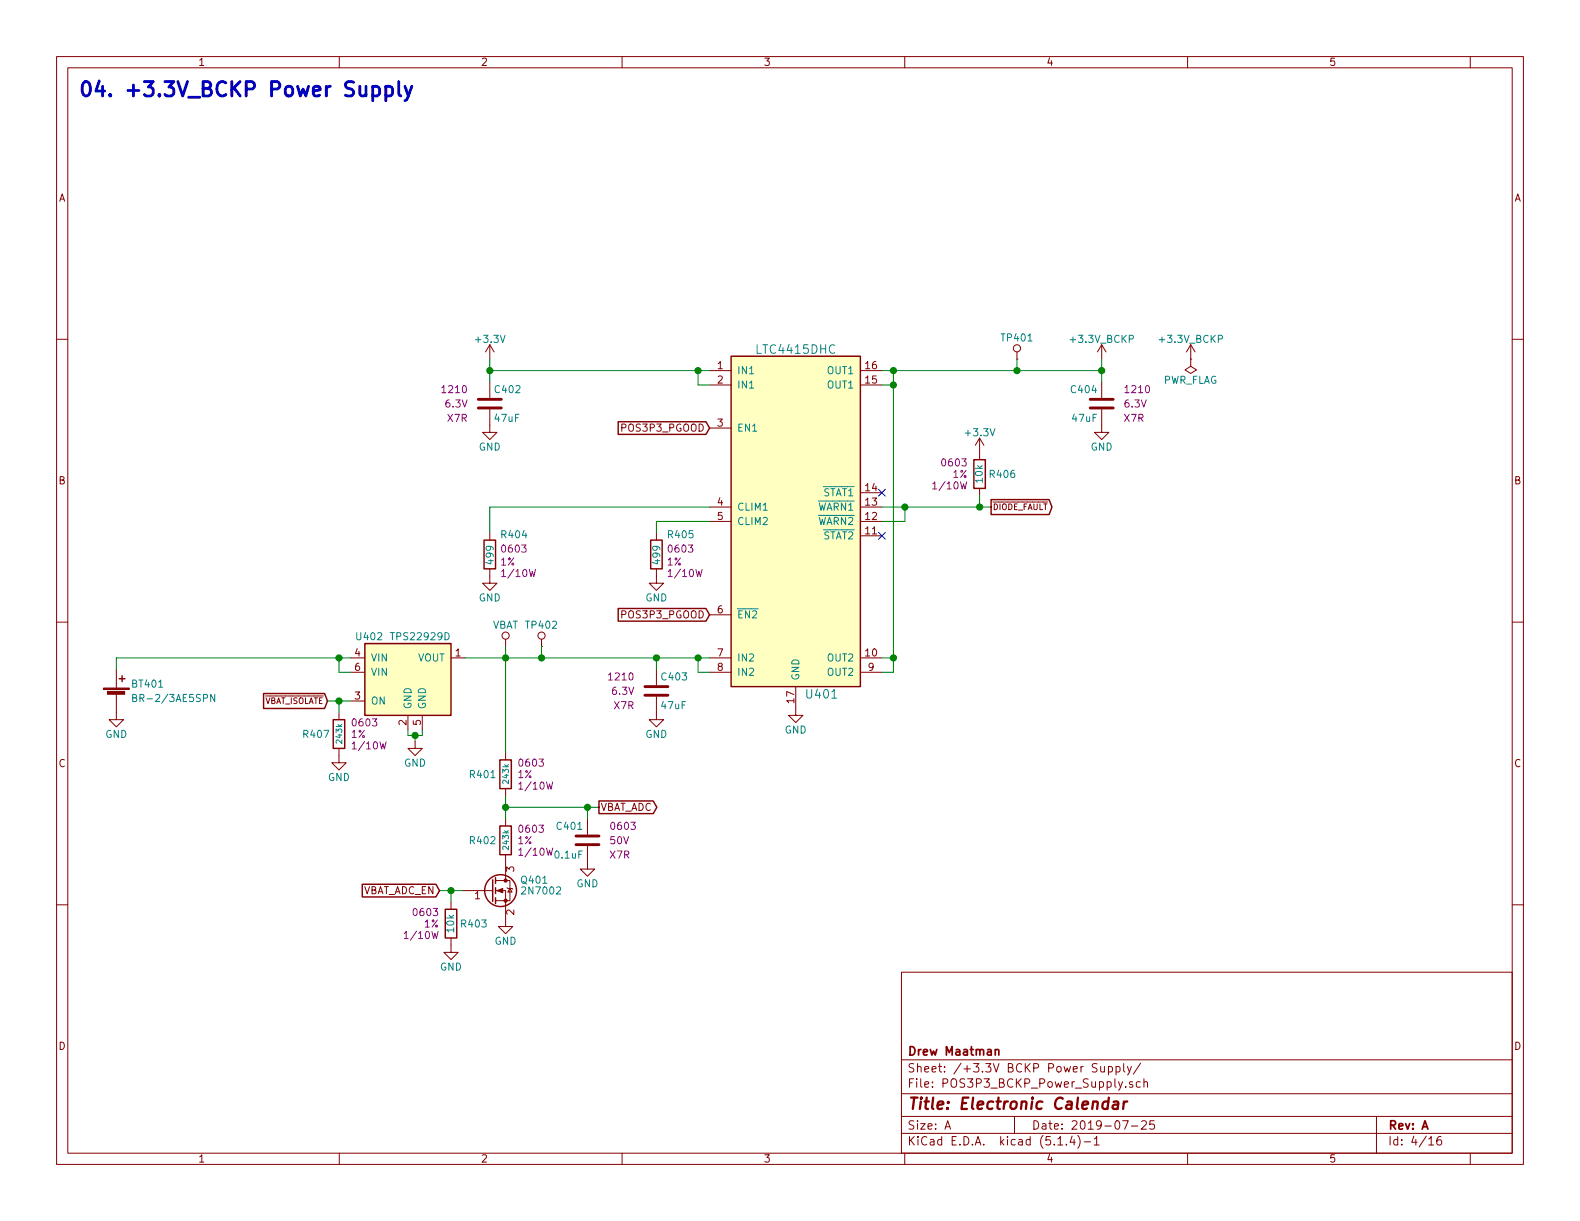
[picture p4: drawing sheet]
<svg xmlns="http://www.w3.org/2000/svg" width="279mm" height="216mm" viewBox="0 0 279 216" stroke-linecap="round" stroke-linejoin="round" font-family="sans-serif">
<g fill="none" stroke="#840000" stroke-width=".18">
<path d="M10 10h259.4v195.9h-259.4zM12 12h255.4v191.9h-255.4zM60 10v2M110 10v2M160 10v2M210 10v2M260 10v2M10 60h2M267.4 60h2M86.6 72.4v4.1h1.3l-1.3 1.2-1.3-1.2h1.3M86.6 61v2.5M86.6 67.6v2.8"/>
<path d="M86.6 61l-.7 1.2M86.6 61l.8 1.2M125.5 65.5h3.8M125.5 68.1h3.8M125.5 75.7h3.8M152.1 65.5h3.9M152.1 68.1h3.9M173.2 77.5l-.7 1.2M173.2 77.5v3.8M173.2 77.5l.8 1.2M179.8 63.5h.1M179.8 62.2v1.3"/>
<path d="M194.8 72.4v4.1h-1.3l1.3 1.2 1.3-1.2h-1.3M194.8 61l-.7 1.2M194.8 61v2.5M194.8 67.6v2.8M194.8 61l.8 1.2M210.6 63.5v1.3l1 .6-1 .6-1.1-.6 1.1-.6M210.6 63.5h.1M210.6 61l-.8 1.2M210.6 61v2.5M210.6 61l.7 1.2M86.6 94.2v1.3M116.1 94.2v1.3"/>
<path d="M125.5 92.2h3.8M125.5 89.7h3.8M152.1 94.7h3.9M152.1 92.2h3.9M152.1 89.7h3.9M152.1 87.1h3.9M173.2 86.4v1.2M10 110h2M20.6 118.4v3.3M62 116.3h2.5M62 118.9h2.5M79.8 116.3h2.5"/>
<path d="M86.6 100.6v2.5h1.3l-1.3 1.3-1.3-1.3h1.3M89.4 113v1.3M95.8 114.3h.1M95.8 113v1.3M116.1 100.6v2.5h1.2l-1.2 1.3-1.3-1.3h1.3M116.1 118.4v2.8M125.5 116.3h3.8M125.5 108.7h3.8M125.5 118.9h3.8M152.1 116.3h3.9M152.1 118.9h3.9M267.4 110h2"/>
<path d="M20.6 122.7v4.6h1.2l-1.2 1.2-1.3-1.2h1.3M59.9 132.3v2.6h1.3l-1.3 1.2-1.2-1.2h1.2M59.9 126v1.3M62 124h2.5M72.1 126.5v2.5M73.4 131.1v1.2h1.3l-1.3 1.3-1.3-1.3h1.3M74.7 126.5v2.5M89.4 133.1v1.3M89.4 139.4v1.3M116.1 123.2v4.1h1.2l-1.2 1.2-1.3-1.2h1.3M140.7 121.4v5.1h1.3l-1.3 1.3-1.3-1.3h1.3M10 160h2"/>
<path d="M79.8 159.5v1.3M81.8 157.5h5.3M87.6 157.5h1.8v6.3h1.3l-1.3 1.3-1.3-1.3h1.3M87.6 155.7h1.8M89.4 155.7h.8v3.6h-2.6M89.4 144.8v1.3M89.4 151.1v4.6M89.7 157l.1 .1h.8l.1 .1M90.2 157.1l.4 .6h-.8zM103.9 149.6v4.1h1.3l-1.3 1.2-1.3-1.2h1.3M103.9 144.8v2.8M267.4 160h2"/>
<path d="M79.8 165.9v2.5h1.2l-1.2 1.3-1.3-1.3h1.3M159.4 171.9h108v32h-108zM159.4 197.4h108M159.4 193.4h108M159.4 187.4h108M167.1 199.7l.5-1.5 .5 1.5M167.2 199.2h.8M179.4 197.4v3M194.6 188.6v.8a.39 .39 0 0 0 .7 0M195.3 188.6v1M196 188.6h.4l.3 .2-.1 .6-.2 .2-.4-.1M196 188.6v1.5"/>
<path d="M197.4 188.6h.4l.3 .2-.2 .7h-.5M197.4 188.6v1.5M198.5 198.2h1l-.6 1.5M198.7 188.1v1.3l.2 .2M199.1 192.1v.2M199.4 188.6l.3 1M200.1 188.6l-.5 1.3-.2 .2M200.1 199.1h1.1M200.3 191.3h-.4l-.2 .2 .1 .2 .5 .1v.4h-.6M201.7 191.3h-.5l-.3 .2 .1 .6 .2 .2 .5-.1M201.7 188l-1.3 1.9M201.9 198.3l.2-.1h.3l.3 .1v.3v.2l-.9 .9h.9"/>
<path d="M202.3 191.4l.2-.1h.3l.1 1M202.3 190.8v1.5M204.1 198.2h-.7l-.1 .7 .2-.1h.5l.2 .2-.1 .5-.2 .2-.6-.2M243.4 197.4v6.5M60 203.9v2M110 203.9v2M159.4 200.4h108M160 203.9v2M187.1 202.5h.8M188.6 202.3v.2M189.6 200.9l-.4 1.1h.9M189.9 201.5v1"/>
<path d="M190.6 200.8a1.71 1.71 0 0 1 0 2.2M191.7 201.9h1.2M193.5 201.4l.4-.4v1.5M193.5 202.5h.9M210 203.9v2M252.7 201.4l.4-.4v1.5M252.7 202.5h.8M254.8 201a.62 .62 0 0 0-.7 .6l.1 .7 .2 .2 .5-.2v-.5l-.1-.2-.4-.1-.3 .3M260 203.9v2"/>
<circle cx="179.8" cy="61.6" r=".63"/>
<circle cx="89.4" cy="112.4" r=".63"/>
<circle cx="95.8" cy="112.4" r=".63"/>
</g>
<path d="M196 194.8a.68 .68 0 0 0-1 .3v.8l.2 .2 .6-.1M196.1 194.1l-.3 2M196.9 194.8h.8l-.1 1.3M197.7 195.2l-.6 .1a.4 .4 0 0 0-.4 .4 .4 .4 0 0 0 .3 .4l.7-.1M198.8 194.8l-.2 1.3M199.3 194.8a.5 .5 0 0 0-.6 .3" fill="none" stroke="#840000" stroke-width=".41"/>
<path d="M176 185.7l.2-.1h.4v1M176 185.6v1" fill="none" stroke="#840000" stroke-width=".3"/>
<g fill="none" stroke="#840000" stroke-width=".25">
<path d="M109.3 74.6h15.5l.7 1.1-.7 1.1h-15.5zM129.3 63h22.8v58.4h-22.8zM85.6 95.5h2v5.1h-2zM115.1 95.5h2v5.1h-2zM172.2 81.3h2v5.1h-2zM175.3 88.3h10.2l.5 1.4-.5 1.3h-10.2zM21.6 119.5v1M64.5 113.8h15.3v12.7h-15.3zM109.3 107.6h15.5l.7 1.1-.7 1.1h-15.5zM21.1 120h1M46.6 122.6h10.8l.5 1.4-.5 1.3h-10.8zM58.9 127.3h2.1v5h-2.1z"/>
<path d="M88.4 134.4h2v5h-2zM64.1 156.4h13l.6 1.1-.6 1.1h-13zM87.1 155.6v3.8M87.6 155.2v1M87.6 157v1M87.6 158.8v1M88.4 146.1h2v5h-2zM105.9 141.6h9.6l.7 1.1-.7 1.2h-9.6zM78.7 160.8h2.1v5.1h-2.1z"/>
<circle cx="88.5" cy="157.5" r="2.82"/>
</g>
<path d="M84.6 72.1h4M84.6 70.6h4M192.8 72.1h4M192.8 70.6h4M114 122.9h4.1M114 121.4h4.1M101.9 149.4h4M101.9 147.8h4" fill="none" stroke="#840000" stroke-width=".51"/>
<g fill="#ffffc2" stroke="#ffffc2" stroke-width=".18">
<path d="M129.3 63h22.8v58.4h-22.8z"/>
<path d="M64.5 113.8h15.3v12.7h-15.3z"/>
</g>
<g fill="#840000" stroke="#840000" stroke-width=".18">
<path d="M18.3 121.7h4.6v.2h-4.6z"/>
<path d="M19 122.3h3v.5h-3z"/>
<path d="M87.9 157.5l1-.4v.8z"/>
<circle cx="89.4" cy="159.3" r=".28"/>
<circle cx="89.4" cy="155.7" r=".28"/>
</g>
<path d="M23.5 123.4l.5-.1 .1-.2v-.2l-.6-.1v1.3h.5l.1-.2 .1-.3-.3-.2M38 122.8v1.3l-.7-1.3v1.3" fill="none" stroke="#008484" stroke-width=".18"/>
<g fill="none" stroke="#008400" stroke-width=".18">
<path d="M86.6 65.5h38.9M86.6 63.5v4.1M123.4 65.5v2.6h2.1M156 65.5h38.8M156 68.1h2M158 65.5v53.4h-2M179.8 63.5v2M194.8 63.5v4.1M125.5 89.7h-38.9v4.5M125.5 92.2h-9.4v2M156 89.7h19.3M160 89.7v2.5h-4"/>
<path d="M173.2 87.6v2.1M59.9 116.3v2.6h2.1M62 116.3h-41.4v2.1M82.3 116.3h43.2M89.4 114.3v18.8M95.8 114.3v2M116.1 116.3v2.1M123.4 116.3v2.6h2.1M156 116.3h2M57.9 124h4.1M59.9 124v2M72.1 129v1h2.6v-1"/>
<path d="M73.4 130v1.1M77.7 157.5h4.1M79.8 157.5v2M89.4 140.7v4.1M89.4 142.7h16.5M103.9 142.7v2.1"/>
</g>
<path d="M65.9 15.4l.7-.1 .5 .4v.8l-.2 .3-.3 .2-.7-.2M68.2 15.4l.7-.1 .3 .1 .2 .3v.8l-.2 .3-.3 .2-.7-.2M68.2 15.3v2.5M70.5 14.4v2.2l.1 .2 .3 .2M71.6 15.3l.6 1.7M72.8 15.3l-.8 2.3-.4 .2" fill="none" stroke="#0000c2" stroke-width=".51"/>
<g fill="#008400" stroke="#008400" stroke-width=".25">
<circle cx="89.4" cy="142.7" r=".51"/>
<circle cx="116.1" cy="116.3" r=".51"/>
<circle cx="123.4" cy="116.3" r=".51"/>
<circle cx="103.9" cy="142.7" r=".51"/>
<circle cx="158" cy="68.1" r=".51"/>
<circle cx="158" cy="116.3" r=".51"/>
<circle cx="95.8" cy="116.3" r=".51"/>
<circle cx="123.4" cy="65.5" r=".51"/>
<circle cx="86.6" cy="65.5" r=".51"/>
<circle cx="59.9" cy="116.3" r=".51"/>
<circle cx="160" cy="89.7" r=".51"/>
<circle cx="79.8" cy="157.5" r=".51"/>
<circle cx="173.2" cy="89.7" r=".51"/>
<circle cx="59.9" cy="124" r=".51"/>
<circle cx="194.8" cy="65.5" r=".51"/>
<circle cx="158" cy="65.5" r=".51"/>
<circle cx="73.4" cy="130" r=".51"/>
<circle cx="89.4" cy="116.3" r=".51"/>
<circle cx="179.8" cy="65.5" r=".51"/>
</g>
<path d="M155.3 94.1l1.3 1.3M155.3 86.5l1.3 1.2M156.6 94.1l-1.3 1.3M156.6 86.5l-1.3 1.2" fill="none" stroke="#000084" stroke-width=".18"/>
<text font-size="3.5" fill="#0000c2" x="13.7" y="17.1">04. +3.3V_BCKP Power Supply</text>
<text font-size="2.8" fill="#840000" x="160.4" y="196.2">Title: Electronic Calendar</text>
<g font-size="2.1" fill="#008484">
<text x="134" y="62.6">LTC4415DHC</text>
<text x="142.7" y="123.5">U401</text>
</g>
<g font-size="2.1" fill="#840000">
<text x="160.4" y="189.6">Sheet: /+3.3V BCKP Power Supply/</text>
<text x="160.4" y="186.6">Drew Maatman</text>
<text x="160.4" y="192.3">File: POS3P3_BCKP_Power_Supply.sch</text>
<text x="160.4" y="202.5">KiCad E.D.A. kicad (5.1.4)-1</text>
<text x="160.4" y="199.7">Size: A</text>
<text x="182.4" y="199.7">Date: 2019-07-25</text>
<text x="245.4" y="199.7">Rev: A</text>
<text x="245.4" y="202.5">Id: 4/16</text>
</g>
<g font-size="1.8" fill="#840000">
<text x="35" y="11.6">1</text>
<text x="85" y="11.6">2</text>
<text x="135" y="11.6">3</text>
<text x="185" y="11.6">4</text>
<text x="235" y="11.6">5</text>
<text x="10.4" y="35.6">A</text>
<text x="267.8" y="35.6">A</text>
<text x="126.9" y="65.3">1</text>
<text x="153.1" y="65.3">16</text>
<text x="126.9" y="67.8">2</text>
<text x="153.1" y="67.8">15</text>
<text x="110.2" y="76.3">POS3P3_PGOOD</text>
<text x="126.9" y="75.4">3</text>
<text x="10.4" y="85.6">B</text>
<text x="126.9" y="89.4">4</text>
<text x="153.1" y="89.4">13</text>
<text x="153.1" y="86.9">14</text>
<text x="267.8" y="85.6">B</text>
<text x="126.9" y="91.9">5</text>
<text x="153.1" y="94.5">11</text>
<text x="153.1" y="91.9">12</text>
<text x="110.2" y="109.3">POS3P3_PGOOD</text>
<text x="126.9" y="108.5">6</text>
<text x="62.8" y="116.1">4</text>
<text x="62.8" y="118.6">6</text>
<text x="80.5" y="116.1">1</text>
<text x="126.9" y="116.1">7</text>
<text x="126.9" y="118.6">8</text>
<text x="153.1" y="116.1">10</text>
<text x="153.6" y="118.6">9</text>
<text x="62.8" y="123.7">3</text>
<text x="140.5" y="124.3" transform="rotate(-90 140.5 124.3)">17</text>
<text x="71.9" y="128.2" transform="rotate(-90 71.9 128.2)">2</text>
<text x="74.4" y="128.2" transform="rotate(-90 74.4 128.2)">5</text>
<text x="10.4" y="135.6">C</text>
<text x="267.8" y="135.6">C</text>
<text x="106.2" y="143.4">VBAT_ADC</text>
<text x="90.9" y="154.2" transform="rotate(-90 90.9 154.2)">3</text>
<text x="63.9" y="158.1">VBAT_ADC_EN</text>
<text x="84" y="159">1</text>
<text x="90.9" y="161.8" transform="rotate(-90 90.9 161.8)">2</text>
<text x="10.4" y="185.6">D</text>
<text x="267.8" y="185.6">D</text>
<text x="35" y="205.5">1</text>
<text x="85" y="205.5">2</text>
<text x="135" y="205.5">3</text>
<text x="185" y="205.5">4</text>
<text x="235" y="205.5">5</text>
</g>
<g font-size="1.8" fill="#008484">
<text x="84.3" y="60.6">+3.3V</text>
<text x="177.2" y="60.4">TP401</text>
<text x="189.5" y="60.6">+3.3V_BCKP</text>
<text x="205.2" y="60.6">+3.3V_BCKP</text>
<text x="87.7" y="69.5">C402</text>
<text x="130.3" y="66.2">IN1</text>
<text x="130.3" y="68.7">IN1</text>
<text x="146.4" y="68.7">OUT1</text>
<text x="146.4" y="66.2">OUT1</text>
<text x="189.5" y="69.5">C404</text>
<text x="205.6" y="67.9">PWR_FLAG</text>
<text x="87.6" y="74.6">47uF</text>
<text x="130.3" y="76.3">EN1</text>
<text x="170.9" y="77.1">+3.3V</text>
<text x="189.7" y="74.6">47uF</text>
<text x="84.7" y="79.7">GND</text>
<text x="192.9" y="79.7">GND</text>
<text x="145.5" y="87.8">STAT1</text>
<text x="173.8" y="85.3" transform="rotate(-90 173.8 85.3)">10k</text>
<text x="175.2" y="84.5">R406</text>
<text x="88.8" y="95.2">R404</text>
<text x="118.3" y="95.2">R405</text>
<text x="130.3" y="90.3">CLIM1</text>
<text x="130.3" y="92.8">CLIM2</text>
<text x="144.7" y="92.8">WARN2</text>
<text x="144.7" y="90.3">WARN1</text>
<text x="145.5" y="95.4">STAT2</text>
<text x="87.3" y="99.6" transform="rotate(-90 87.3 99.6)">499</text>
<text x="116.8" y="99.6" transform="rotate(-90 116.8 99.6)">499</text>
<text x="84.7" y="106.3">GND</text>
<text x="114.1" y="106.3">GND</text>
<text x="63.2" y="113.2">U402</text>
<text x="69.5" y="113.2">TPS22929D</text>
<text x="87" y="111.2">VBAT</text>
<text x="93.2" y="111.2">TP402</text>
<text x="130.3" y="109.3">EN2</text>
<text x="65.5" y="117">VIN</text>
<text x="65.5" y="119.5">VIN</text>
<text x="73.8" y="117">VOUT</text>
<text x="130.3" y="117">IN2</text>
<text x="130.3" y="119.5">IN2</text>
<text x="146.4" y="117">OUT2</text>
<text x="146.4" y="119.5">OUT2</text>
<text x="23.5" y="121.6">BT401</text>
<text x="24.4" y="124.1">BR-2/3AE5SPN</text>
<text x="65.5" y="124.6">ON</text>
<text x="72.8" y="125.5" transform="rotate(-90 72.8 125.5)">GND</text>
<text x="75.3" y="125.5" transform="rotate(-90 75.3 125.5)">GND</text>
<text x="117" y="125.4">47uF</text>
<text x="117.1" y="120.3">C403</text>
<text x="141.4" y="120.4" transform="rotate(-90 141.4 120.4)">GND</text>
<text x="18.6" y="130.5">GND</text>
<text x="53.8" y="130.5">R407</text>
<text x="114.1" y="130.5">GND</text>
<text x="138.8" y="129.7">GND</text>
<text x="71.5" y="135.6">GND</text>
<text x="83.2" y="137.6">R401</text>
<text x="58" y="138.1">GND</text>
<text x="83.2" y="149.3">R402</text>
<text x="98.6" y="146.7">C401</text>
<text x="98.2" y="151.8">0.1uF</text>
<text x="92.3" y="156.3">Q401</text>
<text x="92.6" y="158.2">2N7002</text>
<text x="101.9" y="156.9">GND</text>
<text x="80.3" y="164.8" transform="rotate(-90 80.3 164.8)">10k</text>
<text x="81.7" y="164">R403</text>
<text x="87.5" y="167.1">GND</text>
<text x="77.8" y="171.6">GND</text>
</g>
<g font-size="1.8" fill="#840084">
<text x="78.4" y="69.5">1210</text>
<text x="199.2" y="69.5">1210</text>
<text x="78.9" y="72.1">6.3V</text>
<text x="79.2" y="74.6">X7R</text>
<text x="198.8" y="74.6">X7R</text>
<text x="199" y="72.1">6.3V</text>
<text x="166.8" y="82.5">0603</text>
<text x="165.4" y="86.5">1/10W</text>
<text x="168.5" y="84.5">1%</text>
<text x="88.5" y="100">1%</text>
<text x="88.9" y="97.7">0603</text>
<text x="118" y="100">1%</text>
<text x="118.4" y="97.7">0603</text>
<text x="89.1" y="102">1/10W</text>
<text x="118.6" y="102">1/10W</text>
<text x="107.8" y="120.3">1210</text>
<text x="108.3" y="122.9">6.3V</text>
<text x="108.6" y="125.4">X7R</text>
<text x="62.1" y="130.5">1%</text>
<text x="62.5" y="128.4">0603</text>
<text x="62.7" y="132.5">1/10W</text>
<text x="91.6" y="137.6">1%</text>
<text x="92" y="135.6">0603</text>
<text x="92.2" y="139.6">1/10W</text>
<text x="91.6" y="149.3">1%</text>
<text x="92" y="147.2">0603</text>
<text x="107.9" y="149.3">50V</text>
<text x="108.2" y="146.7">0603</text>
<text x="92.2" y="151.3">1/10W</text>
<text x="107.9" y="151.8">X7R</text>
<text x="73.3" y="162">0603</text>
<text x="71.9" y="166">1/10W</text>
<text x="75" y="164">1%</text>
</g>
<g font-size="1.4" fill="#840000">
<text x="175.5" y="90.2">DIODE_FAULT</text>
<text x="46.5" y="124.5">VBAT_ISOLATE</text>
</g>
<g font-size="1.4" fill="#008484">
<text x="60.5" y="131.3" transform="rotate(-90 60.5 131.3)">243k</text>
<text x="90" y="138.5" transform="rotate(-90 90 138.5)">243k</text>
<text x="90" y="150.1" transform="rotate(-90 90 150.1)">243k</text>
</g>
</svg>
